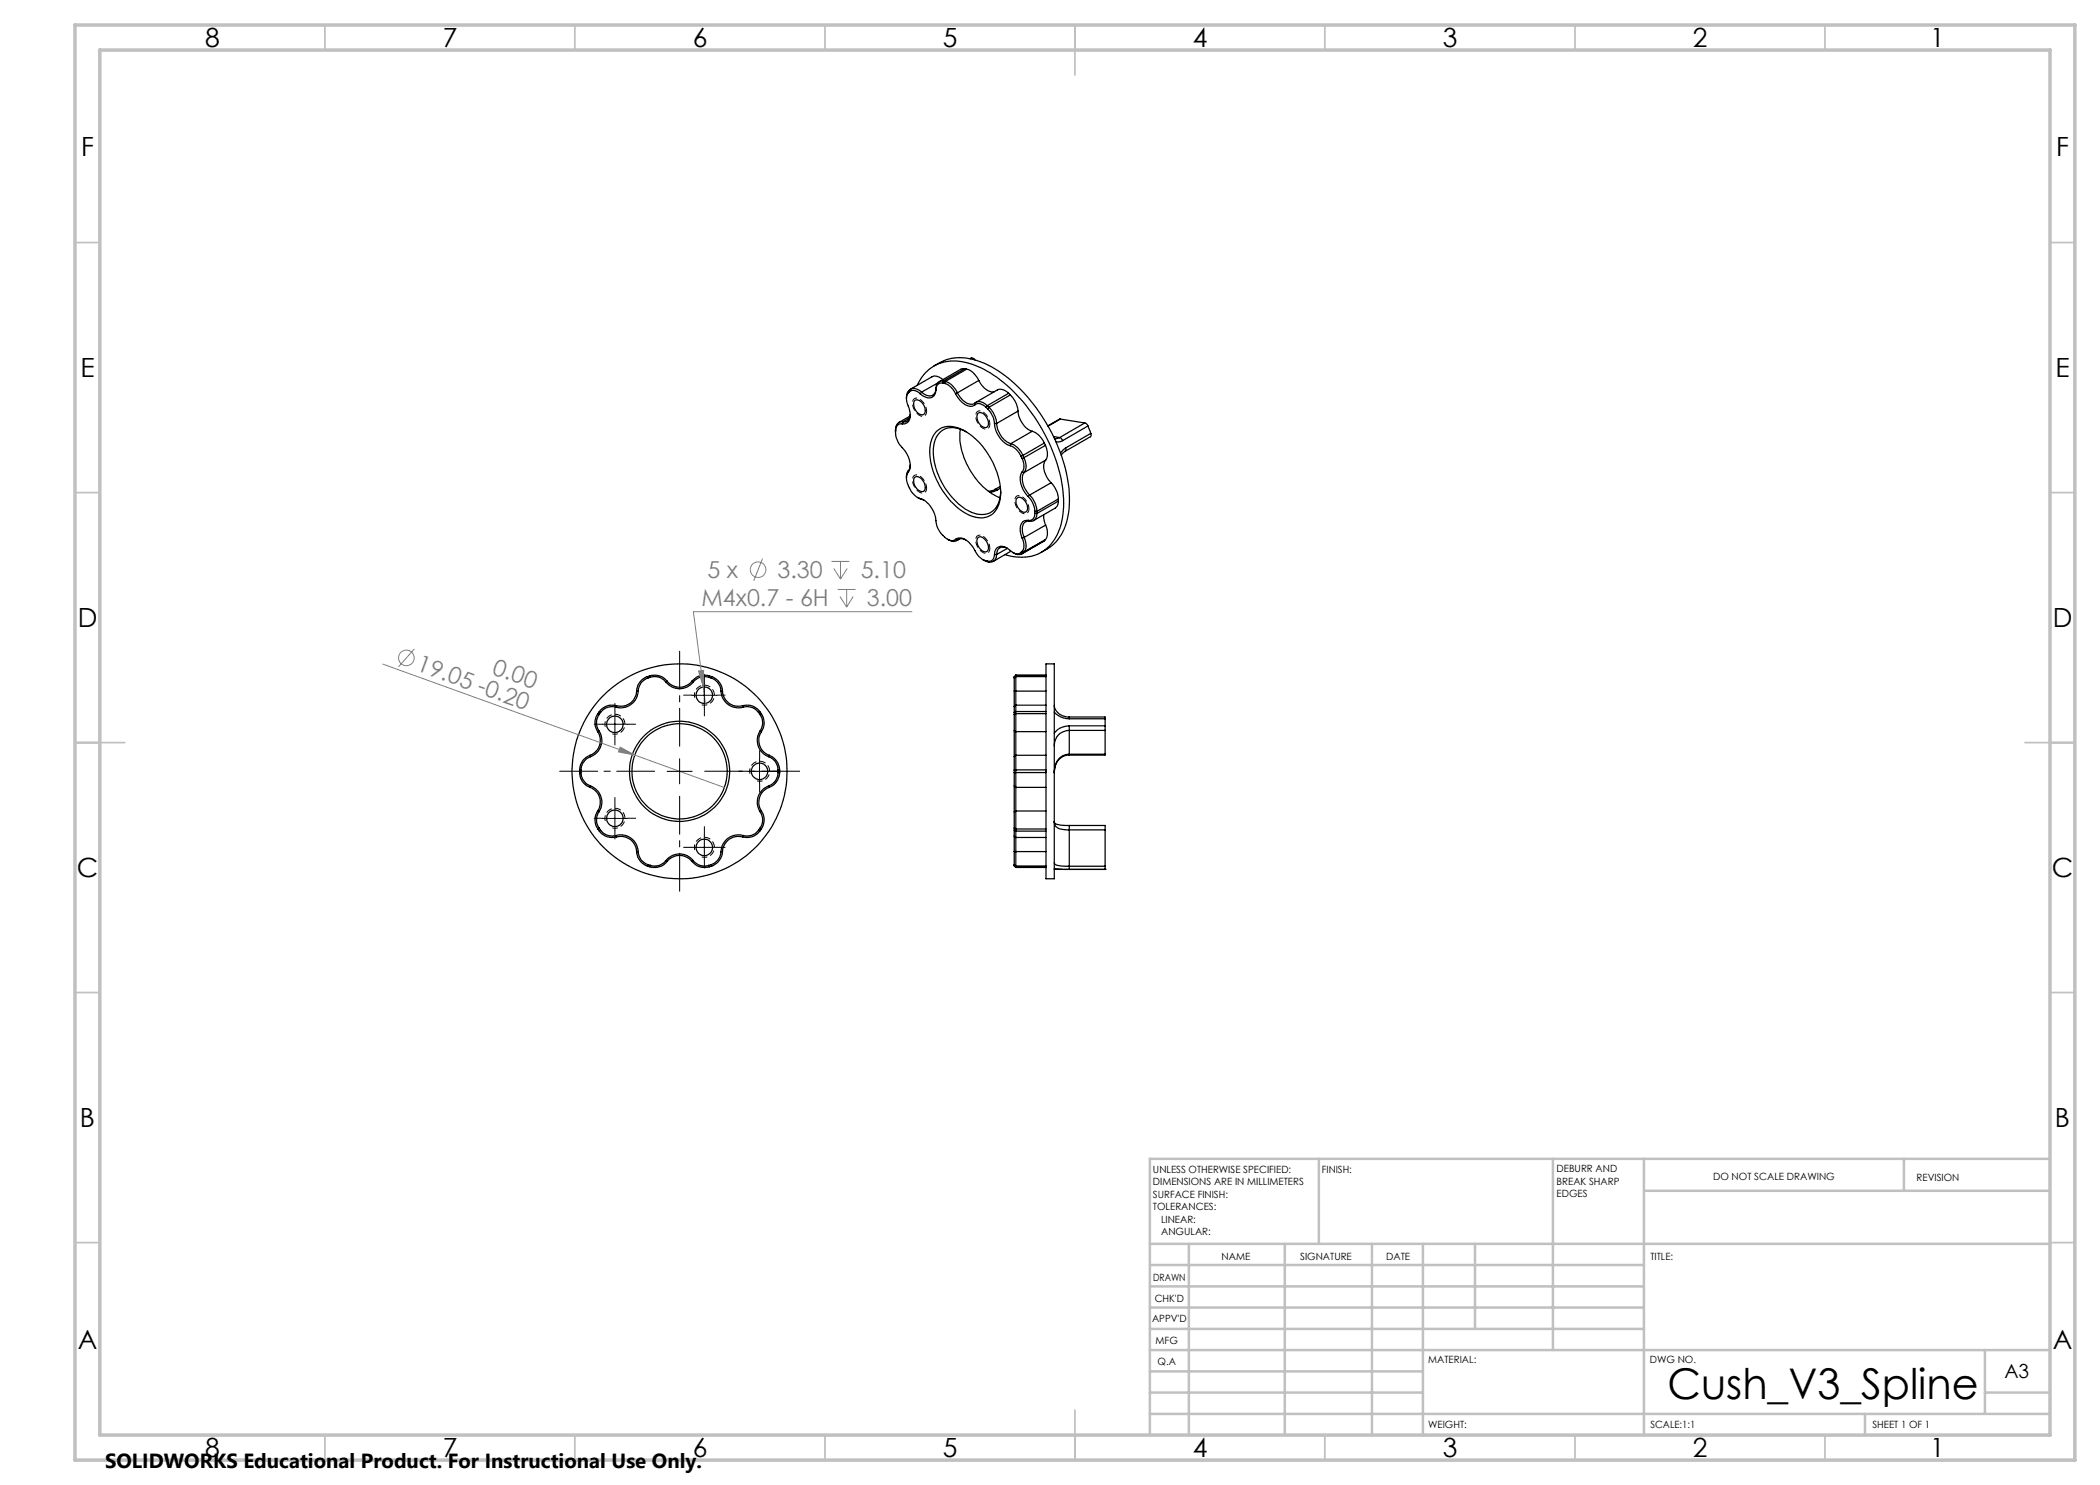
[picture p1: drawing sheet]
<svg xmlns="http://www.w3.org/2000/svg" width="420mm" height="297mm" viewBox="0 0 420 297" stroke-linecap="round" stroke-linejoin="round" font-family="sans-serif">
<g fill="none" stroke="#000" stroke-width=".25">
<path d="M181.7 78.6a2.76 2.76 0 0 0 .1 3 2.65 2.65 0 0 1-.4 3l-1 .2M181.7 78.2l-.3 .4-.1 1.1M181.7 78.2v.4M181.9 78.3l-.2 .3M181.9 78.3a1.5 1.5 0 0 1 2.1 .5M181.9 78a1.8 1.8 0 0 1 2.4 .4M181.9 78l-.2 .2M181.9 78v.3M183.4 77.1a7.9 7.9 0 0 1 9.9-4.6 23.1 23.1 0 0 1 11.3 7.9 34.2 34.2 0 0 1 8.1 19.4 12.8 12.8 0 0 1-2.5 9.1 8.1 8.1 0 0 1-8.8 2.2l-.4-.2M184.3 78.4l-.3 .4M186.8 73.2a9.8 9.8 0 0 1 10-.6 29.8 29.8 0 0 1 13.1 13.1 28.3 28.3 0 0 1 3.8 16.9 9.5 9.5 0 0 1-5.4 7.9M187.2 78a1.46 1.46 0 0 1-.7 1.4 1.46 1.46 0 0 1-1.6-.1l-.9-.5"/>
<path d="M187.2 77.7a1.38 1.38 0 0 1-.8 1.4 1.38 1.38 0 0 1-1.5-.3l-.6-.4M187.2 77.7v.3M187.6 76.6l-3.3 1.8M188.6 76.6a1.16 1.16 0 0 0-1.4 1.4M188.6 76.6l.3 .1M188.6 75.9a2.09 2.09 0 0 0-2.2-.6l-4.3 2.5M188.7 76.2l.4 .1M188.7 76.2a1.31 1.31 0 0 0-1.5 1.5M188.7 76.2l-.1 .4M188.9 76.7a3.6 3.6 0 0 1 2.2 2M189.1 76.3a3.9 3.9 0 0 1 2.4 2.3M189.1 76.3l-.2 .4"/>
<path d="M191.1 78.7a3.9 3.9 0 0 0 3.2 2.5l.7-.2M191.5 78.6a3.4 3.4 0 0 0 3.1 2.2l.4-.2M191.5 78.6l-.4 .1M193 73.7l.3 .1M193 73.7l-.9 .2-4.2 2.4M193 73.7l-4.3 2.5M193.3 73.8a3.9 3.9 0 0 1 2.5 2.3M193.3 73.8l-4.2 2.5M194 71.8l.4-.2 .4 .2M194.8 71.8l.2 .2M194.8 71.8l-.2 .1M195.8 76.1a3.4 3.4 0 0 0 3 2.2"/>
<path d="M195.8 76.1l-4.3 2.5M201.7 78.7l.4 .3M201.7 78.7a2.03 2.03 0 0 0-2.2-.7l-4.3 2.5M201.7 78.7l-4.3 2.4M202.1 79a5 5 0 0 1 1.5 3.2M202.1 79l-4.3 2.5M179.1 85.9v.2M179.1 85.9v.5M180.4 84.8a1.37 1.37 0 0 0-1.3 1.7 5.2 5.2 0 0 0 1.8 3.6 4 4 0 0 1 .7 4.4M180.6 84.4a1.32 1.32 0 0 0-1.5 1.5M180.6 84.4l-.2 .4M181.6 94.5a3.1 3.1 0 0 0 .2 3 4.1 4.1 0 0 0 2.2 2.2"/>
<path d="M181.7 94.1l-.3 .4-.1 1.1M181.7 94.1l-.1 .4M181.9 83.6l-1.3 .8M182 82.9a1.27 1.27 0 0 1-1.4 1.5M182 93l-.1 .7-.2 .4M182 83.2l-2.2 1.3M182.8 80.2a1.11 1.11 0 0 1 1.7 .5 1.42 1.42 0 0 1 0 2.3 2.18 2.18 0 0 1-1.7-2.8zM183 95.5a1.58 1.58 0 0 1 1.9 1.3 1.12 1.12 0 0 1-.4 1.5 2.06 2.06 0 0 1-1.5-2.8zM183.5 99.5l.8 .4M184 99.7a5.2 5.2 0 0 1 3.2 4.8 4.3 4.3 0 0 0 3.3 3.6l.6-.2M184 99.7l.3 .2M184.3 99.9l.5 .2"/>
<path d="M187.3 86.3a4.3 4.3 0 0 1 5.1-.4 15.4 15.4 0 0 1 7.7 13.2 4.3 4.3 0 0 1-3.6 4.5 8.8 8.8 0 0 1-6.3-3.3 14.8 14.8 0 0 1-4.1-11.3l.3-1.3zM192.1 85.8a13.3 13.3 0 0 0 3.2 10.2 11.6 11.6 0 0 0 4.7 3.6M193.2 86.4a4.1 4.1 0 0 0-5.5 .3 7.4 7.4 0 0 0-.6 6.7 14.4 14.4 0 0 0 7.3 9.1 3.8 3.8 0 0 0 5.7-3.4v-.8M195 81a1.58 1.58 0 0 1 2.2 .5M195 80.6a1.83 1.83 0 0 1 2.4 .5M195 80.6v.4M195.6 82.7a1.54 1.54 0 0 1 2 1.3 .95 .95 0 0 1-.6 1.5 2.1 2.1 0 0 1-1.4-2.8zM197.2 81.5l.3 .3M197.4 81.1l.4 .4M197.4 81.1l-.2 .4M197.5 81.8a4.9 4.9 0 0 1 1.4 2.9M197.8 81.5a5.5 5.5 0 0 1 1.5 3.2"/>
<path d="M197.8 81.5l-.3 .3M198.9 84.7a5.2 5.2 0 0 0 3.1 4.4M198.9 84.7h.4M199 97.9l-1.3 .3M199 97.9l.5 .1M199.3 84.7a4.7 4.7 0 0 0 2.9 4M199.5 98l-1.5 .5M200.1 97.3l-1.1 .6M200.1 97.6l-.6 .4M202 89.1a3.7 3.7 0 0 1 2.2 2.1M202.2 88.7a4.1 4.1 0 0 1 2.4 2.4M202.2 88.7l-.2 .4"/>
<path d="M203.4 99.6a1.57 1.57 0 0 1 2 1.3 1.12 1.12 0 0 1-.4 1.5 2.08 2.08 0 0 1-1.7-2.7zM203.6 82.2a4.8 4.8 0 0 0 2.8 4.1M203.6 82.2l-4.3 2.5M204.2 91.2l.2 .5M204.4 91.7a2.72 2.72 0 0 1 0 2.7M204.4 94.4a4.1 4.1 0 0 0 1 4.7l.2 .2M204.4 94.4l.4 .1M204.6 91.1l.2 .4M204.6 91.1l-.4 .1M204.8 91.5a2.87 2.87 0 0 1 0 3M204.8 91.5l-.4 .2M204.8 94.5a3.5 3.5 0 0 0 .7 4l.4 .5"/>
<path d="M205.6 99.3a4.6 4.6 0 0 1 1.4 3M205.9 99a4.9 4.9 0 0 1 1.5 3.3M205.9 99l-.3 .3M206.4 86.3a4.1 4.1 0 0 1 2.4 2.3M206.4 86.3l-4.2 2.4M208.8 88.6l.3 .5M208.8 88.6l-4.2 2.5M209.1 89.1a3.1 3.1 0 0 1 0 2.9M209.1 89.1l-4.3 2.4M209.1 92a3.2 3.2 0 0 0 .4 3.7l.7 .9M209.1 92l-4.3 2.5M210.2 96.6a5.1 5.1 0 0 1 1.5 3.2"/>
<path d="M210.2 96.6l-4.3 2.4M210.7 87.3l1.2 .2M211.7 99.8v.4M211.7 99.8l-4.3 2.5M211.9 87.5l.4 .2 .2 .4M211.9 87.5l-1 .3M212.1 83.8l-2.5 1.4M212.1 83.8l4.9 .8M212.5 88.1l-.4 .2-.9 .1M213 90.3l-.8 .7M213.1 89.6l-1 1M213.1 89.6l.1 .4-.2 .3"/>
<path d="M217 84.6l.2 .1 .4 .5M217 84.6l-5.1 2.9M217.6 85.2l.6 1.5M217.6 85.2l-5.1 2.9M218.2 86.7l-.1 .6-5.1 3M218.2 86.7l-5.1 2.9M189.5 107.8a1.6 1.6 0 0 0 2 .2M191.1 107.9a2.25 2.25 0 0 1 3 .9l.5 .6a4.5 4.5 0 0 0 2.6 2.8M191.1 107.9l.4 .1M191.9 107.8l-.4 .2M191.9 107.8l-.6 .3M193.1 108a1.43 1.43 0 0 0-1.6 0"/>
<path d="M195.6 107.5a1.06 1.06 0 0 1 1.6 .6 1.42 1.42 0 0 1 0 2.3 2.1 2.1 0 0 1-1.6-2.9zM196.6 111.9l.8 .4M197.2 112.2l.3 .1M197.2 112.2l.2 .1M197.4 112.3l.4 .1M197.5 112.3l.3 .1M198.9 110.9a1.19 1.19 0 0 1-1.4 1.4M198.9 110.9h.4M199.3 110.9a1.31 1.31 0 0 1-1.5 1.5M199.6 109.9a1.35 1.35 0 0 1 1.9-.2l-2.2 1.2zM202.2 110.2l-3.6 2.1M202.6 110.5a1.61 1.61 0 0 0 2 .1"/>
<path d="M204.2 110.5a1.75 1.75 0 0 1-2.4-.6 1.68 1.68 0 0 0-2.6 0l-.3 1M204.2 110.5l.4 .1M204.4 107.6a2.65 2.65 0 0 1 0 2.7M204.4 110.3l-.2 .2M204.4 110.3l.4 .1M204.8 110.4l-.2 .2M204.8 107.5a2.7 2.7 0 0 1 0 2.9M204.8 107.5l-.4 .1M205.6 104.1a1.61 1.61 0 0 0-1.6 2.1l.4 1.4M205.6 104.1l.3 .1M205.9 104.2a1.38 1.38 0 0 0-1.4 1.9l.3 1.4M207 102.3v.4"/>
<path d="M207 102.7a1.19 1.19 0 0 1-1.4 1.4M207 102.3h.4M207 102.7h.4M207.4 102.3v.4M207.4 102.7a1.36 1.36 0 0 1-1.5 1.5M208.8 102.9l-.1 .7 .4 1.4M208.8 108.2l-.2 .1M208.8 108.2l-4.4 2.6M209.1 107.9l-.3 .3M209.1 107.9l-4.3 2.5M209.1 105a2.92 2.92 0 0 1 0 2.9M209.1 105l-4.3 2.5"/>
<path d="M211.7 100.2l-.2 .8-.4 .6-4.4 2.5M211.7 100.2l-4.3 2.5M127.3 138.2a3.1 3.1 0 0 1-4 2.9M127.3 138.2h.3M127.6 138.2a3.5 3.5 0 0 1-4.4 3.2M129.5 135.3a3.3 3.3 0 0 0-2.2 2.9M129.5 135.3l.1 .3M129.6 135.6a2.8 2.8 0 0 0-2 2.6M130 135.2l-.5 .1M130 135.2a3.2 3.2 0 0 1 3.4 1M130 135.2l.1 .3M130.1 135.5l-.5 .1"/>
<path d="M130.1 135.5a2.8 2.8 0 0 1 3.1 .9M133.2 136.4a3.5 3.5 0 0 0 5.4 0M133.4 136.2a3.2 3.2 0 0 0 5 0M133.4 136.2l-.2 .2M138.4 136.2l.2 .2M141.7 135.5a2.8 2.8 0 0 0-3.1 .9M141.7 135.5l.5 .1M141.9 135.2a3.2 3.2 0 0 0-3.5 1M141.9 135.2l.4 .1M141.9 135.2l-.2 .3M142.2 135.6a2.8 2.8 0 0 1 2 2.6M142.3 135.3a3.3 3.3 0 0 1 2.2 2.9"/>
<path d="M142.3 135.3l-.1 .3M144.2 138.2a3.5 3.5 0 0 0 4.4 3.2M144.2 138.2h.3M144.5 138.2a3.2 3.2 0 0 0 4 2.9M202.8 138.2v3.1M202.8 135.6v2.6M202.8 135.5v.1M202.8 138.2h6.4M203.2 135.3v5.7M203.2 135.2v.1M203.2 135v.2M203.2 135l-.4 .5"/>
<path d="M203.2 135h6M203.2 135.3h6M203.2 135.3l-.4 .3M203.2 135.2h6M203.2 135.2l-.4 .3M209.2 132.8h1.7v43h-1.7zM115.9 154v.5M115.9 154.5a3.2 3.2 0 0 0 2.1 3M115.9 154.5h.3M115.9 154h.3M116.2 154v.5M116.2 154.5a2.86 2.86 0 0 0 1.9 2.7"/>
<path d="M118 151.1a3.2 3.2 0 0 0-2.1 2.9M118 157.5a3.2 3.2 0 0 1 1.5 4.7M118 151.1l.1 .2M118.1 157.2a3.5 3.5 0 0 1 1.7 5.2M118.1 151.3a2.94 2.94 0 0 0-1.9 2.7M118.1 157.2l-.1 .3M119.5 146.3a3.1 3.1 0 0 1-1.5 4.8M119.6 142.7a3.2 3.2 0 0 0-.1 3.6M119.6 142.7l.2 .2M119.8 146.2a3.5 3.5 0 0 1-1.7 5.1M119.8 146.2l-.3 .1M119.8 142.9a2.86 2.86 0 0 0 0 3.3"/>
<path d="M119.9 142.3l-.3 .4M119.9 142.3l.2 .2M120.1 142.5l-.3 .4M123.2 141.4a2.96 2.96 0 0 0-3.1 1.1M123.3 141.1a3.2 3.2 0 0 0-3.4 1.2M123.3 141.1l-.1 .3M148.5 141.1a3.1 3.1 0 0 1 3.4 1.2M148.5 141.1l.1 .3M148.6 141.4a2.88 2.88 0 0 1 3.1 1.1M151.7 142.5l.3 .4M151.9 142.3l.4 .4M151.9 142.3l-.2 .2"/>
<path d="M152 142.9a2.95 2.95 0 0 1 0 3.3M152 146.2a3.5 3.5 0 0 0 1.7 5.1M152 146.2l.3 .1M152.3 142.7a3.2 3.2 0 0 1 0 3.6M152.3 142.7l-.3 .2M152.3 146.3a3.2 3.2 0 0 0 1.5 4.8M153.7 151.3a2.85 2.85 0 0 1 1.9 2.7M153.7 157.2a3.5 3.5 0 0 0-1.7 5.2M153.7 157.2l.1 .3M153.8 157.5a3.1 3.1 0 0 0-1.5 4.7M153.8 151.1a3.3 3.3 0 0 1 2.1 2.9M153.8 151.1l-.1 .2"/>
<path d="M155.6 154v.5M155.6 154.5a2.89 2.89 0 0 1-1.9 2.7M155.6 154.5h.3M155.9 154.5a3.3 3.3 0 0 1-2.1 3M155.9 154v.5M155.9 154h-.3M202.8 154v.5M202.8 151.3v2.7M202.8 154.5v2.7M202.8 157.2v5.2M202.8 146.2v5.1M202.8 142.9v3.3"/>
<path d="M202.8 142.5v.4M202.8 141.3v1.2M202.8 154.5h6.4M202.8 157.2l.4 .3M202.8 146.2l.4 .1M203.2 154v3.5M203.2 151.1v2.9M203.2 157.5v4.7M203.2 146.3v4.8M203.2 142.7v3.6M203.2 142.3v.4M203.2 141v1.3"/>
<path d="M203.2 141h6M203.2 141l-.4 .3M203.2 154h6M203.2 154h-.4M203.2 151.1l-.4 .2M203.2 157.5h6M203.2 151.1h6M203.2 146.3h6M203.2 142.7l-.4 .2M203.2 142.7h6M203.2 142.3h6M203.2 142.3l-.4 .2"/>
<path d="M210.9 141.1a2.79 2.79 0 0 0 3 2.3M210.9 142.4a3.9 3.9 0 0 0 3 1.4M213.9 151a3.1 3.1 0 0 0-3 3.5M213.9 145.2a3.6 3.6 0 0 0-3 1.4M213.9 145.2v.9M213.9 146.1a2.96 2.96 0 0 0-3 3.1M213.9 150.8a3.2 3.2 0 0 0-3 3.6v.2M213.9 143.4h7.1v.4M213.9 143.4v.4M213.9 150.8v.2M213.9 146.1v4.7M213.9 145.2h7.1"/>
<path d="M213.9 143.8h7.1M213.9 146.1h7.1M213.9 150.8h7.1M221 143.8v1.4M221 145.2v.9M221 150.8v.2h-7.1M221 146.1v4.7M119.5 162.2a3.2 3.2 0 0 0 .1 3.6M119.5 162.2l.3 .2M119.6 165.8l.3 .4M119.8 162.4a2.9 2.9 0 0 0 0 3.2M119.8 165.6l.3 .4"/>
<path d="M119.8 165.6l-.2 .2M119.9 166.2a3.2 3.2 0 0 0 3.4 1.2M120.1 166a2.84 2.84 0 0 0 3.1 1.1M120.1 166l-.2 .2M123.2 167.1a3.5 3.5 0 0 1 4.4 3.2M123.2 167.1l.1 .3M123.3 167.4a3.2 3.2 0 0 1 4 2.9M127.3 170.3a3.3 3.3 0 0 0 2.2 2.9M127.3 170.3h.3M127.6 170.3a2.89 2.89 0 0 0 2 2.6M129.5 173.2l.5 .2M129.6 172.9l.5 .2"/>
<path d="M129.6 172.9l-.1 .3M130.1 173.1l-.1 .3M133.2 172.1a3.5 3.5 0 0 1 5.4 0M133.2 172.1a2.74 2.74 0 0 1-3.1 1M133.2 172.1l.2 .2M133.4 172.3a3.2 3.2 0 0 1-3.4 1.1M133.4 172.3a3.2 3.2 0 0 1 5 0M138.4 172.3a3.2 3.2 0 0 0 3.5 1.1M138.6 172.1a2.79 2.79 0 0 0 3.1 1M138.6 172.1l-.2 .2M141.7 173.1l.2 .3M142.2 172.9l-.5 .2"/>
<path d="M142.2 172.9l.1 .3M142.3 173.2l-.4 .2M144.2 170.3a2.89 2.89 0 0 1-2 2.6M144.2 170.3h.3M144.5 170.3a3.3 3.3 0 0 1-2.2 2.9M148.5 167.4a3.2 3.2 0 0 0-4 2.9M148.6 167.1a3.5 3.5 0 0 0-4.4 3.2M148.6 167.1l-.1 .3M151.7 166a2.82 2.82 0 0 1-3.1 1.1M151.7 166l.2 .2M151.9 166.2a3.1 3.1 0 0 1-3.4 1.2M152 165.6l-.3 .4"/>
<path d="M152 165.6l.3 .2M152 162.4a2.81 2.81 0 0 1 0 3.2M152.3 165.8l-.4 .4M152.3 162.2a3.2 3.2 0 0 1 0 3.6M152.3 162.2l-.3 .2M202.8 162.4v3.2M202.8 165.6v.4M202.8 166v1.2M202.8 167.2v3.1M202.8 170.3v2.6M202.8 172.9v.2M202.8 173.1l.4 .4"/>
<path d="M202.8 170.3h6.4M202.8 167.2l.4 .3M202.8 165.6l.4 .2M202.8 166l.4 .2M202.8 172.9l.4 .3M202.8 173.1l.4 .3M203.2 162.2v3.6M203.2 165.8v.4M203.2 166.2v1.3M203.2 167.5v5.7M203.2 173.2v.2M203.2 173.4v.1"/>
<path d="M203.2 167.5h6M203.2 173.5h6M203.2 162.2l-.4 .2M203.2 162.2h6M203.2 165.8h6M203.2 166.2h6M203.2 173.2h6M203.2 173.4h6M210.9 172.5v.2a3.1 3.1 0 0 0 2.5 .5h.5M210.9 173.9h10.1M213.9 165.1l-2.3-.2a.65 .65 0 0 1-.7-.6 1.5 1.5 0 0 0 1.6 1.6l1.4 .1M213.9 173.2v.7l-3-.2"/>
<path d="M213.9 165.1h7.1v.9M213.9 165.1v.9M213.9 166v7.2M213.9 166h7.1M213.9 173.2h7.1M221 173.9h.1M221 173.2v.7M221 166v7.2"/>
<circle cx="140.9" cy="139.1" r="1.66"/>
<circle cx="123" cy="144.9" r="1.66"/>
<circle cx="135.9" cy="154.3" r="21.5"/>
<circle cx="135.9" cy="154.3" r="10"/>
<circle cx="135.9" cy="154.3" r="9.5"/>
<circle cx="151.9" cy="154.3" r="1.65"/>
<circle cx="123" cy="163.7" r="1.66"/>
<circle cx="140.9" cy="169.5" r="1.66"/>
</g>
<g fill="none" stroke="#808080" stroke-width=".2">
<path d="M152.5 111.7l-1.8 4.5M166.3 112.3h3.6M166.8 113.7l1.3 2.1M167.5 117.9h3.6M168 119.3l1.3 2.1M168.1 112.3v3.5M169.3 117.9v3.5M169.4 113.7l-1.3 2.1M170.6 119.3l-1.3 2.1M76.6 132.8l50.4 18.2M82.9 129.8l-3.2 3.6M139.7 134.2l1-.1v3.3z"/>
<path d="M140.7 137.4l.4 3.3M182.4 122.3h-43.7l2 15.1M124 149.4l3 1.6-3.3-.6zM127 151l17.9 6.5"/>
<circle cx="151.6" cy="113.9" r="1.55"/>
<circle cx="81.3" cy="131.6" r="1.56"/>
</g>
<path d="M122.5 146.8a2 2 0 0 0 2.5-1.8 2 2 0 0 0-2.2-2.1 2 2 0 0 0-1.7 2.5M140.4 141a2 2 0 0 0 2.5-1.8 2 2 0 0 0-2.2-2.2 2 2 0 0 0-1.8 2.5M151.4 156.2a2 2 0 0 0 2.5-1.8 2 2 0 0 0-2.1-2.1 2 2 0 0 0-1.8 2.5M122.5 165.6a2 2 0 0 0 2.5-1.8 2 2 0 0 0-2.2-2.1 2 2 0 0 0-1.7 2.5M140.4 171.4a2 2 0 0 0 2.5-1.8 2 2 0 0 0-2.2-2.1 2 2 0 0 0-1.8 2.5" fill="none" stroke="#000" stroke-width=".2" stroke-dasharray="1.3 .6" stroke-dashoffset=".2" stroke-linecap="butt"/>
<path d="M185.3 82.3a2.54 2.54 0 0 0-2.3-2.6 1.54 1.54 0 0 0-.2 2.2 1.78 1.78 0 0 0 2.2 1.2l.3-.4v-.4M185.3 97.6a2.54 2.54 0 0 0-2.3-2.6 1.54 1.54 0 0 0-.2 2.2 1.78 1.78 0 0 0 2.2 1.3l.3-.4v-.5M198 84.8a2.54 2.54 0 0 0-2.3-2.6 1.54 1.54 0 0 0-.2 2.2 1.78 1.78 0 0 0 2.1 1.3l.3-.4 .1-.5M198 109.7a2.54 2.54 0 0 0-2.3-2.6 1.54 1.54 0 0 0-.2 2.2 1.78 1.78 0 0 0 2.1 1.2l.3-.4 .1-.4M205.8 101.8a2.54 2.54 0 0 0-2.3-2.7 1.54 1.54 0 0 0-.2 2.3 1.78 1.78 0 0 0 2.1 1.2l.3-.4 .1-.4" fill="none" stroke="#000" stroke-width=".2" stroke-dasharray="1.3 .6" stroke-dashoffset=".4" stroke-linecap="butt"/>
<g fill="none" stroke="#c0c0c0" stroke-width=".35">
<path d="M65 5v5M115 5v5M165 5v5M215 5v10M265 5v5M315 5v5M365 5v5M15 48.5h5M410 48.5h5M15 98.5h5M410 98.5h5M15 148.5h10"/>
<path d="M405 148.5h10M15 198.5h5M410 198.5h5M15 248.5h5M410 248.5h5M65 287v5M115 287v5M165 287v5M215 282v10M265 287v5M315 287v5M365 287v5"/>
</g>
<g fill="none" stroke="#c0c0c0" stroke-width=".5">
<path d="M263.8 231.8v17M310.6 231.8v38.2M328.8 231.8v55.2M328.8 238.2h81.2M380.8 231.8v6.4M410 231.8h-180v55.2M230 248.8h180M230 257.3h98.8M230 253h98.8M237.8 248.8v38.2M257 248.8v38.2M274.4 248.8v38.2"/>
<path d="M284.6 248.8v38.2M295 248.8v17M230 265.8h98.8M230 261.5h98.8M230 278.5h54.6M230 274.3h54.6M230 270h180M397 278.5h13M397 270v12.8M230 282.8h180M373 282.8v4.2"/>
</g>
<path d="M15 5h400v287h-400zM20 10h390v277h-390z" fill="none" stroke="#c0c0c0" stroke-width=".7"/>
<path d="M130.9 154.2h-19M135.9 149.2v-19M135.9 159.2v19M140.9 154.2h19" fill="none" stroke="#000" stroke-width=".2" stroke-dasharray="15.2 1.3 1.3 1.3" stroke-dashoffset="7.6"/>
<g fill="none" stroke="#000" stroke-width=".2" stroke-dasharray="15.2 1.3 1.3 1.3">
<path d="M138.4 139h-1.7M140.9 136.5v-1.6M143.4 139h1.6M120.5 144.8h-1.7M123 142.3v-1.6M123 147.3v1.7M125.5 144.8h1.6M140.9 141.5v1.7M149.4 154.2h-1.6M151.9 151.7v-1.6M151.9 156.7v1.7M154.4 154.2h1.7"/>
<path d="M120.5 163.7h-1.7M123 161.2v-1.7M123 166.2v1.6M125.5 163.7h1.6M138.4 169.5h-1.7M140.9 167v-1.7M140.9 172v1.6M143.4 169.5h1.6"/>
</g>
<path d="M138.4 139.1h5M140.9 136.6v5M120.5 144.8h5M123 142.4v5M133.4 154.3h5M135.9 151.8v5M149.4 154.3h5M151.9 151.8v5M120.5 163.7h5M123 161.2v5M138.4 169.5h5M140.9 167v5" fill="none" stroke="#000" stroke-width=".2"/>
<g fill="#808080">
<path d="M124 149.4l3 1.6-3.3-.6z"/>
<path d="M139.7 134.2l1-.1v3.3z"/>
</g>
<text font-size="8.5" x="333.5" y="279.7">Cush_V3_Spline</text>
<g font-size="5.3">
<text x="41" y="9.5">8</text>
<text x="88.5" y="9.5">7</text>
<text x="138.5" y="9.5">6</text>
<text x="188.5" y="9.5">5</text>
<text x="238.5" y="9.5">4</text>
<text x="288.5" y="9.5">3</text>
<text x="338.5" y="9.5">2</text>
<text x="386" y="9.5">1</text>
<text x="16.2" y="31.2">F</text>
<text x="411.2" y="31.2">F</text>
<text x="16.1" y="75.5">E</text>
<text x="411.1" y="75.5">E</text>
<text x="15.5" y="125.5">D</text>
<text x="410.5" y="125.5">D</text>
<text x="15.4" y="175.5">C</text>
<text x="410.4" y="175.5">C</text>
<text x="16" y="225.5">B</text>
<text x="411" y="225.5">B</text>
<text x="15.5" y="269.7">A</text>
<text x="410.5" y="269.7">A</text>
<text x="41" y="291.5">8</text>
<text x="88.5" y="291.5">7</text>
<text x="138.5" y="291.5">6</text>
<text x="188.5" y="291.5">5</text>
<text x="238.5" y="291.5">4</text>
<text x="288.5" y="291.5">3</text>
<text x="338.5" y="291.5">2</text>
<text x="386" y="291.5">1</text>
</g>
<g font-size="4.7" fill="#808080">
<text x="141.5" y="115.6">5 x</text>
<text x="155.5" y="115.6">3.30</text>
<text x="172.1" y="115.6">5.10</text>
<text x="140.3" y="121.2">M4x0.7 - 6H</text>
<text x="173.4" y="121.2">3.00</text>
<text x="83.1" y="134" transform="rotate(20 83.1 134)">19.05 -0.20</text>
<text x="98.3" y="134.8" transform="rotate(20 98.3 134.8)">0.00</text>
</g>
<text font-size="4.1" x="21" y="293.7">SOLIDWORKS Educational Product. For Instructional Use Only.</text>
<text font-size="3.9" x="400.9" y="275.5">A3</text>
<g font-size="2">
<text x="230.6" y="234.6">UNLESS OTHERWISE SPECIFIED:</text>
<text x="230.6" y="237.1">DIMENSIONS ARE IN MILLIMETERS</text>
<text x="230.6" y="239.6">SURFACE FINISH:</text>
<text x="264.4" y="234.6">FINISH:</text>
<text x="311.3" y="234.5">DEBURR AND</text>
<text x="311.3" y="237">BREAK SHARP</text>
<text x="311.3" y="239.5">EDGES</text>
<text x="342.6" y="236">DO NOT SCALE DRAWING</text>
<text x="383.3" y="236.2">REVISION</text>
<text x="230.6" y="242.1">TOLERANCES:</text>
<text x="232.2" y="244.6">LINEAR:</text>
<text x="232.2" y="247.1">ANGULAR:</text>
<text x="244.3" y="252">NAME</text>
<text x="260" y="251.9">SIGNATURE</text>
<text x="277.2" y="251.9">DATE</text>
<text x="330.1" y="251.9">TITLE:</text>
<text x="230.6" y="256.1">DRAWN</text>
<text x="230.9" y="260.3">CHK'D</text>
<text x="230.4" y="264.4">APPV'D</text>
<text x="231.1" y="268.8">MFG</text>
<text x="231.5" y="273">Q.A</text>
<text x="285.6" y="272.5">MATERIAL:</text>
<text x="330" y="272.5">DWG NO.</text>
<text x="285.6" y="285.5">WEIGHT:</text>
<text x="330.1" y="285.6">SCALE:1:1</text>
<text x="374.5" y="285.6">SHEET 1 OF 1</text>
</g>
</svg>
